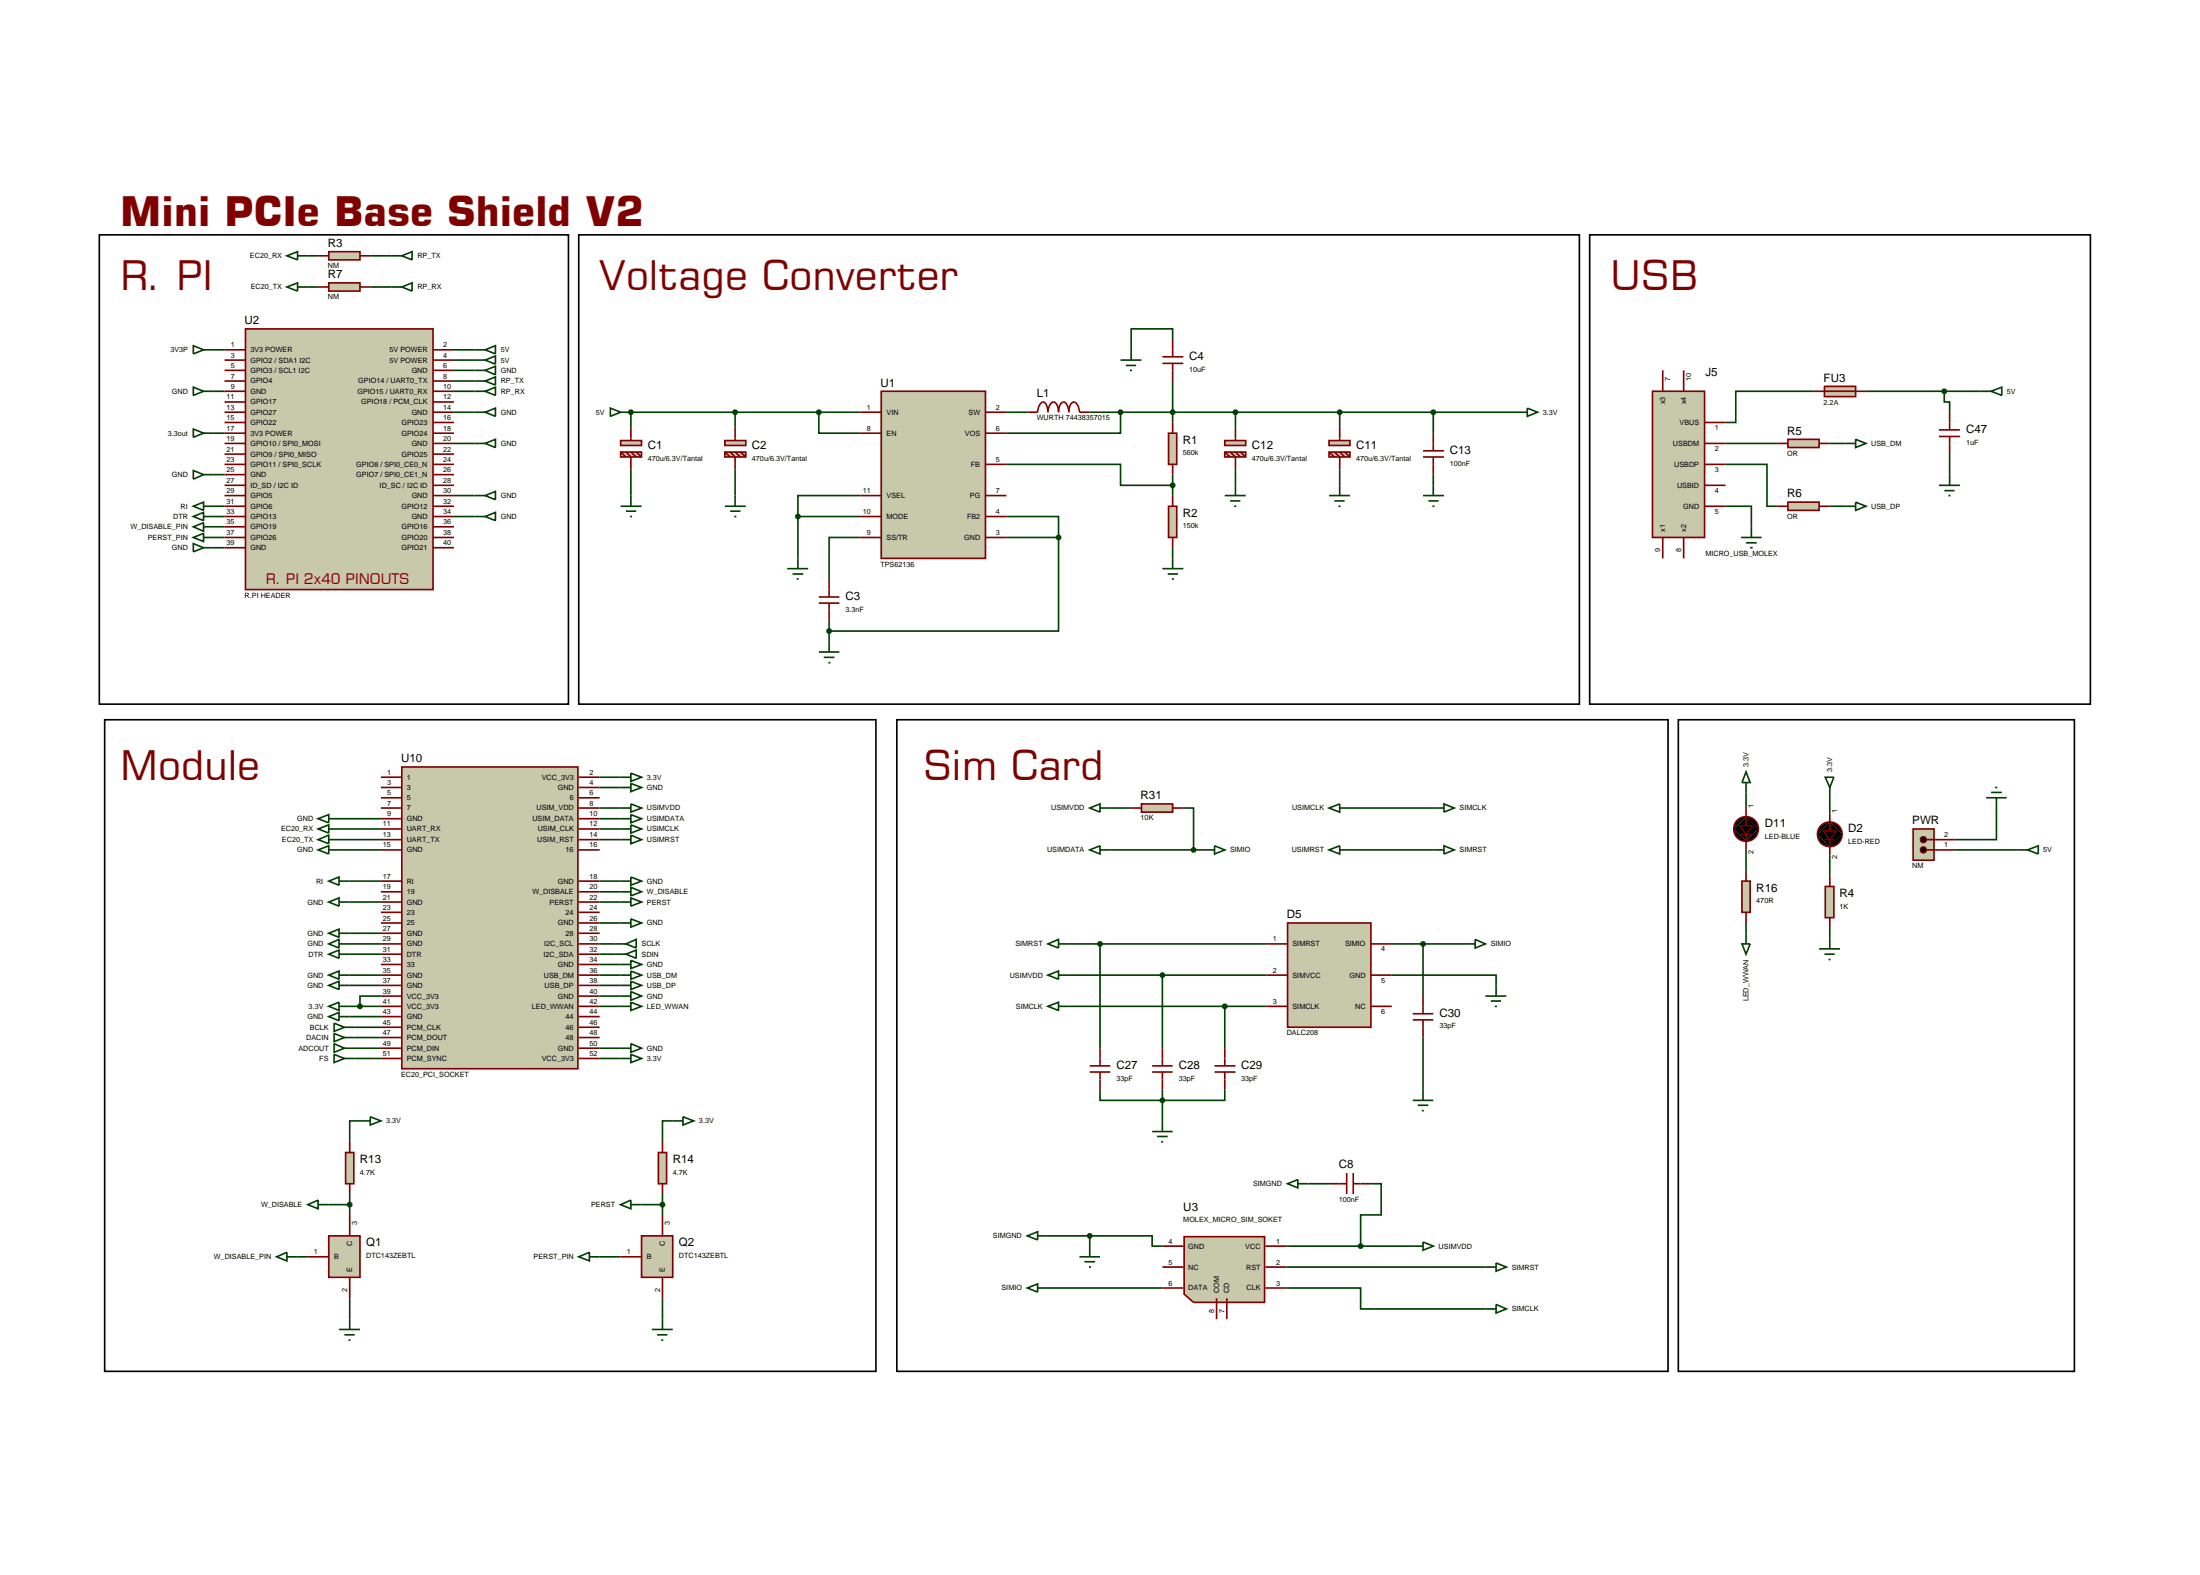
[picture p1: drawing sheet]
<svg xmlns="http://www.w3.org/2000/svg" width="536mm" height="384mm" viewBox="0 0 536 384" stroke-linecap="round" stroke-linejoin="round" font-family="sans-serif">
<g fill="none" stroke="#004000" stroke-width=".4">
<path d="M75 62.3h2.5M75 69.9h2.5M90.2 62.3h5.1M90.2 69.9h5.1M47.1 94.3l2.5 1-2.5 1zM49.6 95.3h5.1M52.1 85.2h2.6M110.6 85.2h7.6M110.6 87.7h7.6M110.6 90.2h7.6M110.6 92.8h7.6M110.6 95.3h7.6"/>
<path d="M118.2 85.2l2.5-1v2zM118.2 87.7l2.5-1v2zM118.2 90.2l2.5-1v2.1zM118.2 92.8l2.5-1v2zM118.2 95.3l2.5-1v2zM285.7 82.6v-2.5h-10.1v5.1M285.7 92.8v10.1M441.9 95.3h-19v7.6h-2.5M454.6 95.3h28M473.7 95.3v2.6h1.3v2.5M47.1 114.6l2.5 1-2.5 1.1zM47.1 104.5l2.5 1-2.5 1z"/>
<path d="M49.6 105.5h5.1M49.6 115.6h5.1M110.6 108h7.6M110.6 100.4h7.6M118.2 100.4l2.5-1v2zM118.2 108l2.5-1v2zM153.7 114.4v6.3M179.1 100.4v3.8M179.1 114.4v6.3M199.5 100.4v5.1h10.1M209.6 100.4h-55.9v3.8M245.2 113.1h27.8v5.1h12.7"/>
<path d="M245.2 100.4h5.1M265.5 100.4h104.1M273 100.4v5.1h-27.8M285.7 115.6v5.1M301 100.4v3.8M301 114.4v3.8M326.4 100.4v3.8M326.4 114.4v3.8M349.2 100.4v5.1M349.2 115.6v2.6M420.4 113.1h10.1v10.2h2.6M420.4 108h12.7"/>
<path d="M445.8 108h3.8M475 110.6v5M47.1 132.4l2.5 1-2.5 1zM49.6 133.4h5.1M52.1 123.3h2.6M52.1 125.8h2.6M52.1 128.3h2.6M52.1 130.9h2.6M110.6 120.7h7.6M110.6 125.8h7.6M118.2 120.7l2.5-1v2zM118.2 125.8l2.5-1v2z"/>
<path d="M194.4 125.8h15.2M194.4 125.8v10.2M209.6 120.7h-15.2v5.1M209.6 130.9h-7.6v10.1M245.2 125.8h12.7v5.1M245.2 130.9h12.7M257.9 130.9v22.8h-55.9M285.7 133.4v2.6M420.4 123.3h6.3v5M445.8 123.3h3.8M202 151.2v5.1M82.6 199.4h10.2"/>
<path d="M146.1 189.3h5.1M146.1 191.8h5.1M146.1 199.4h5.1M146.1 196.8h5.1M270.5 196.8h5.1M288.3 196.8h2.5v10.2M328.9 196.8h20.3M425.4 193v3.8M445.8 194.3v3.8M486.4 196.8v7.7h-10.2M82.6 207h10.2M82.6 201.9h10.2"/>
<path d="M82.6 204.5h10.2M85.2 219.7h7.6M85.2 214.6h7.6M146.1 219.7h5.1M146.1 214.6h5.1M146.1 201.9h5.1M146.1 204.5h5.1M146.1 217.2h5.1M270.5 207h22.9M328.9 207h20.3M425.4 207v5.1M445.8 208.3v5"/>
<path d="M476.2 207h15.3M85.2 227.3h7.6M85.2 229.9h7.6M85.2 237.5h7.6M85.2 232.4h7.6M146.1 229.9h3.8M146.1 237.5h5.1M146.1 224.8h5.1M146.1 234.9h5.1M146.1 232.4h3.8M260.4 229.9h48.2M260.4 237.5h48.2"/>
<path d="M268 229.9v25.4M283.2 237.5v17.8M339.1 237.5h25.4v2.5M339.1 229.9h17.8M346.7 229.9v12.7M425.4 224.8v2.5M445.8 226v2.6M85.2 240h7.6M85.2 247.6h7.6M85.2 245.1h7.6M86.4 255.3h6.4M86.4 257.8h6.4"/>
<path d="M86.4 252.7h6.4M86.4 250.2h6.4M92.8 242.6h-5.1v2.5M146.1 240h5.1M146.1 242.6h5.1M146.1 255.3h5.1M146.1 257.8h5.1M146.1 245.1h5.1M260.4 245.1h48.2M298.4 245.1v10.2M346.7 252.7v12.7M87.7 273h-2.5v5.1"/>
<path d="M163.9 273h-2.5v5.1M268 265.4v2.6h30.4v-2.6M283.2 265.4v7.6M80.1 293.4h5.1M85.2 290.8v5.1M156.3 293.4h5.1M161.4 290.8v5.1M318.8 288.3h5M334 288.3h2.5v7.6h-5v7.6M72.5 306.1h2.5M85.2 316.2v5.1M146.1 306.1h5.1"/>
<path d="M161.4 316.2v5.1M255.3 313.7h27.9M255.3 301h10.2M265.5 301h15.2v2.5h2.5M265.5 301v2.5M313.4 313.7h18.1v5.1h30.4M313.4 308.6h48.5M313.4 303.5h30.8"/>
</g>
<path d="M24.2 57.2h114.3v114.3h-114.3z" fill="none" stroke="#000" stroke-width=".4"/>
<path d="M466.1 201.9h5.1v7.6h-5.1z" fill="#c8c8aa" stroke="#800000" stroke-width=".4"/>
<path d="M469.4 207h6.8M469.4 204.5h6.8" fill="none" stroke="#800000" stroke-width=".4"/>
<g fill="#000" stroke="#800000" stroke-width=".4">
<path d="M468.1 206.5l.5-.2-.7 .7zM468.6 206.3a.68 .68 0 0 1 .7 .7zM468.6 207.7l.7-.7a.68 .68 0 0 1-.7 .7zM467.9 207l.7 .7a.68 .68 0 0 1-.7-.7z"/>
<path d="M468.1 204l.5-.2-.7 .7zM468.6 203.8a.68 .68 0 0 1 .7 .7zM469.3 204.5a.68 .68 0 0 1-.7 .7zM467.9 204.5l.7 .7a.68 .68 0 0 1-.7-.7z"/>
</g>
<path d="M468.6 206.3l.7 .7-.7 .7-.7-.7zM468.6 203.8l.7 .7-.7 .7-.7-.7z" fill="#000"/>
<path d="M483.9 194.3h5M485.1 193h2.6M486.1 191.8h.5M486.4 194.3v2.5M491.5 207h2.5M494 207l2.6-1v2z" fill="none" stroke="#004000" stroke-width=".4"/>
<path d="M387.3 57.2h122v114.3h-122z" fill="none" stroke="#000" stroke-width=".4"/>
<path d="M97.9 186.8h42.9v73.5h-42.9z" fill="#c8c8aa" stroke="#800000" stroke-width=".4"/>
<g fill="none" stroke="#800000" stroke-width=".4">
<path d="M92.8 189.3h5.1M92.8 191.8h5.1M92.8 194.3h5.1M92.8 196.8h5.1M92.8 199.4h5.1M141 189.3h5.1M141 191.8h5.1M141 194.3h5.1M141 196.8h5.1M141 199.4h5.1M92.8 201.9h5.1M92.8 204.5h5.1"/>
<path d="M92.8 207h5.1M92.8 214.6h5.1M92.8 217.2h5.1M92.8 219.7h5.1M141 201.9h5.1M141 204.5h5.1M141 207h5.1M141 214.6h5.1M141 217.2h5.1M141 219.7h5.1M92.8 222.2h5.1M92.8 224.8h5.1"/>
<path d="M92.8 227.3h5.1M92.8 229.9h5.1M92.8 232.4h5.1M92.8 234.9h5.1M92.8 237.5h5.1M141 222.2h5.1M141 224.8h5.1M141 227.3h5.1M141 229.9h5.1M141 232.4h5.1M141 234.9h5.1M141 237.5h5.1"/>
<path d="M92.8 240h5.1M92.8 242.6h5.1M92.8 245.1h5.1M92.8 247.6h5.1M92.8 250.2h5.1M92.8 252.7h5.1M92.8 255.3h5.1M92.8 257.8h5.1M141 240h5.1M141 242.6h5.1M141 245.1h5.1M141 247.6h5.1"/>
<path d="M141 250.2h5.1M141 252.7h5.1M141 255.3h5.1M141 257.8h5.1"/>
</g>
<g fill="none" stroke="#004000" stroke-width=".4">
<path d="M77.5 199.4l2.6-1v2zM80.1 199.4h2.5M151.2 189.3h2.5M151.2 191.8h2.5M153.7 188.3l2.6 1-2.6 1zM153.7 190.8l2.6 1-2.6 1zM77.5 207l2.6-1v2zM80.1 219.7l2.5-1v2zM80.1 207h2.5M82.6 219.7h2.6M151.2 214.6h2.5M153.7 213.6l2.6 1-2.6 1z"/>
<path d="M80.1 227.3l2.5-1v2zM80.1 229.9l2.5-1.1v2.1zM80.1 237.5l2.5-1v2zM82.6 227.3h2.6M82.6 229.9h2.6M82.6 237.5h2.6M151.2 224.8h2.5M151.2 234.9h2.5M153.7 223.8l2.6 1-2.6 1zM153.7 233.9l2.6 1-2.6 1zM80.1 240l2.5-1v2zM80.1 247.6l2.5-1v2z"/>
<path d="M80.1 245.1l2.5-1v2zM82.6 240h2.6M82.6 247.6h2.6M82.6 245.1h2.6M151.2 242.6h2.5M151.2 255.3h2.5M151.2 257.8h2.5M153.7 241.5l2.6 1.1-2.6 1zM153.7 254.2l2.6 1.1-2.6 1zM153.7 256.8l2.6 1-2.6 1z"/>
</g>
<path d="M87.4 244.7l.3-.1-.5 .5zM87.7 244.6l.4 .2 .1 .3zM87.7 245.6l.5-.5-.2 .4zM87.2 245.1l.5 .5-.4-.2z" fill="#004000" stroke="#004000" stroke-width=".4"/>
<path d="M87.7 244.6l.5 .5-.5 .5-.5-.5z" fill="#004000"/>
<g fill="none" stroke="#004000" stroke-width=".4">
<path d="M424.2 130.9h5M425.4 132.2h2.6M426.4 133.4h.6M426.7 128.3v2.6M77.5 201.9l2.6-1v2zM77.5 204.5l2.6-1.1v2.1zM80.1 214.6l2.5-1v2zM80.1 201.9h2.5M80.1 204.5h2.5M82.6 214.6h2.6M151.2 217.2h2.5M151.2 219.7h2.5"/>
<path d="M153.7 216.1l2.6 1.1-2.6 1zM153.7 218.7l2.6 1-2.6 1zM80.1 232.4l2.5-1v2zM82.6 232.4h2.6M151.2 237.5h2.5M153.7 236.5l2.6 1-2.6 1zM153.7 239l2.6 1-2.6 1zM151.2 240h2.5M151.2 245.1h2.5M153.7 244.1l2.6 1-2.6 1z"/>
</g>
<path d="M402.6 95.3h12.7v35.6h-12.7z" fill="#c8c8aa" stroke="#800000" stroke-width=".4"/>
<path d="M405.1 90.2v5.1M410.2 90.2v5.1M415.3 118.2h5.1M415.3 113.1h5.1M415.3 108h5.1M415.3 102.9h5.1M405.1 130.9v5.1M410.2 130.9v5.1M415.3 123.3h5.1" fill="none" stroke="#800000" stroke-width=".4"/>
<path d="M449.6 108h2.5M452.1 107l2.5 1-2.5 1zM449.6 123.3h2.5M452.1 122.3l2.5 1-2.5 1zM75 293.4l2.5-1.1v2.1zM77.5 293.4h2.6" fill="none" stroke="#004000" stroke-width=".4"/>
<path d="M84.2 280.7h2v7.6h-2z" fill="#c8c8aa" stroke="#800000" stroke-width=".4"/>
<path d="M85.2 278.1v2.6M85.2 288.3v2.5" fill="none" stroke="#800000" stroke-width=".4"/>
<path d="M87.7 273h2.5M90.2 272l2.6 1-2.6 1zM151.2 293.4l2.5-1.1v2.1zM153.7 293.4h2.6M67.4 306.1l2.5-1.1v2.1zM69.9 306.1h2.6M82.6 323.8h5.1M83.9 325.1h2.5M84.9 326.4h.5M85.2 321.3v2.5" fill="none" stroke="#004000" stroke-width=".4"/>
<path d="M160.4 280.7h2v7.6h-2z" fill="#c8c8aa" stroke="#800000" stroke-width=".4"/>
<path d="M425.4 196.8v4.3M425.4 203.2v3.8M161.4 278.1v2.6M161.4 288.3v2.5" fill="none" stroke="#800000" stroke-width=".4"/>
<g fill="none" stroke="#004000" stroke-width=".4">
<path d="M47.1 128.3l2.5-1v2.1zM47.1 130.9l2.5-1v2zM47.1 123.3l2.5-1v2zM47.1 125.8l2.5-1v2zM49.6 128.3h2.5M49.6 130.9h2.5M49.6 123.3h2.5M49.6 125.8h2.5M424.4 229.9h2l-1 2.5zM425.4 227.3v2.6M163.9 273h2.5M166.4 272l2.6 1-2.6 1z"/>
<path d="M141 306.1l2.6-1.1v2.1zM143.6 306.1h2.5"/>
</g>
<path d="M423.5 199.5l1.2-.5 .7-.1-3 3a2.97 2.97 0 0 1 1.1-2.4zM425.4 198.9a2.95 2.95 0 0 1 3 3zM425.4 204.9l3-3a2.95 2.95 0 0 1-3 3zM422.4 201.9l3 3a2.95 2.95 0 0 1-3-3z" fill="#000" stroke="#800000" stroke-width=".4"/>
<path d="M422.4 201.9l3-3 3 3-3 3z" fill="#000"/>
<path d="M424.2 203.2h2.5" fill="none" stroke="#800000" stroke-width=".3"/>
<path d="M423.9 201.1h3.1l-1.6 2.1z" fill="#000" stroke="#800000" stroke-width=".3"/>
<path d="M424.4 214.6h2v7.6h-2z" fill="#c8c8aa" stroke="#800000" stroke-width=".4"/>
<path d="M425.4 212.1v2.5M425.4 222.2v2.6" fill="none" stroke="#800000" stroke-width=".4"/>
<g fill="none" stroke="#004000" stroke-width=".4">
<path d="M482.6 95.3h2.5M485.1 95.3l2.6-1v2zM444.7 189.3h2.1l-1 2.5zM445.8 191.8v2.5M149.9 229.9h2.6M149.9 232.4h2.6M152.5 229.9l2.5-1.1v2.1zM152.5 232.4l2.5-1v2zM81.4 254.2l2.5 1.1-2.5 1zM81.4 251.7l2.5 1-2.5 1zM81.4 256.8l2.5 1-2.5 1zM81.4 249.2l2.5 1-2.5 1z"/>
<path d="M83.9 255.3h2.5M83.9 252.7h2.5M83.9 257.8h2.5M83.9 250.2h2.5"/>
</g>
<path d="M444.5 94.1h7.6v2.5h-7.6z" fill="#c8c8aa" stroke="#800000" stroke-width=".4"/>
<path d="M441.9 95.3h12.7M472.4 104.7h5.1M472.4 106.3h5.1M475 100.4v4.3M475 106.3v4.3M445.8 198.1v4.3M445.8 204.5v3.8" fill="none" stroke="#800000" stroke-width=".4"/>
<path d="M443.9 200.8l1.2-.5 .7-.1-3 3a2.97 2.97 0 0 1 1.1-2.4zM445.8 200.2a2.95 2.95 0 0 1 3 3zM448.8 203.2a2.95 2.95 0 0 1-3 3zM442.8 203.2l3 3a2.95 2.95 0 0 1-3-3z" fill="#000" stroke="#800000" stroke-width=".4"/>
<path d="M442.8 203.2l3-3 3 3-3 3z" fill="#000"/>
<path d="M444.5 204.5h2.5" fill="none" stroke="#800000" stroke-width=".3"/>
<path d="M444.2 202.4h3.1l-1.5 2.1z" fill="#000" stroke="#800000" stroke-width=".3"/>
<path d="M443.2 231.1h5.1M444.5 232.4h2.5M445.5 233.7h.5M445.8 228.6v2.5" fill="none" stroke="#004000" stroke-width=".4"/>
<path d="M444.7 215.9h2.1v7.6h-2.1z" fill="#c8c8aa" stroke="#800000" stroke-width=".4"/>
<path d="M445.8 213.3v2.6M445.8 223.5v2.5" fill="none" stroke="#800000" stroke-width=".4"/>
<path d="M425.4 188l1 2.6h-2zM425.4 190.6v2.4" fill="none" stroke="#004000" stroke-width=".4"/>
<path d="M25.5 175.3h187.9v158.7h-187.9z" fill="none" stroke="#000" stroke-width=".4"/>
<path d="M435.6 107h7.6v2h-7.6z" fill="#c8c8aa" stroke="#800000" stroke-width=".4"/>
<path d="M433.1 108h2.5M443.2 108h2.6" fill="none" stroke="#800000" stroke-width=".4"/>
<path d="M435.6 122.3h7.6v2h-7.6z" fill="#c8c8aa" stroke="#800000" stroke-width=".4"/>
<path d="M433.1 123.3h2.5M443.2 123.3h2.6" fill="none" stroke="#800000" stroke-width=".4"/>
<path d="M158.8 323.8h5.1M160.1 325.1h2.5M161.1 326.4h.5M161.4 321.3v2.5" fill="none" stroke="#004000" stroke-width=".4"/>
<path d="M313.7 224.8h20.3v25.4h-20.3z" fill="#c8c8aa" stroke="#800000" stroke-width=".4"/>
<g fill="none" stroke="#800000" stroke-width=".4">
<path d="M308.6 229.9h5.1M308.6 237.5h5.1M334 229.9h5.1M334 237.5h5.1M265.5 259.6h5M268 255.3v4.3M280.7 259.6h5M283.2 255.3v4.3M295.9 259.6h5.1M298.4 255.3v4.3M308.6 245.1h5.1M334 245.1h5.1"/>
<path d="M265.5 261.1h5M268 261.1v4.3M280.7 261.1h5M283.2 261.1v4.3M295.9 261.1h5.1M298.4 261.1v4.3"/>
</g>
<path d="M255.3 229.9l2.6-1.1v2.1zM255.3 237.5l2.6-1v2zM257.9 229.9h2.5M257.9 237.5h2.5M356.9 229.9h2.5M359.4 228.8l2.5 1.1-2.5 1zM255.3 245.1l2.6-1v2zM257.9 245.1h2.5M361.9 242.6h5.1M363.2 243.8h2.5M364.2 245.1h.5M364.5 240v2.6" fill="none" stroke="#004000" stroke-width=".4"/>
<path d="M267.6 229.6l.4-.2-.5 .5zM268 229.4l.4 .2 .1 .3zM268.5 229.9l-.1 .3-.4 .2zM267.5 229.9l.5 .5-.4-.2z" fill="#004000" stroke="#004000" stroke-width=".4"/>
<path d="M267.5 229.9l.5-.5 .5 .5-.5 .5z" fill="#004000"/>
<path d="M282.8 237.2l.4-.2-.5 .5zM283.2 237l.4 .2 .1 .3zM283.7 237.5l-.1 .3-.4 .2zM282.7 237.5l.5 .5-.4-.2z" fill="#004000" stroke="#004000" stroke-width=".4"/>
<path d="M282.7 237.5l.5-.5 .5 .5-.5 .5z" fill="#004000"/>
<path d="M298.1 244.7l.3-.1-.5 .5zM298.4 244.6l.4 .2 .1 .3zM298.4 245.6l.5-.5-.2 .4zM297.9 245.1l.5 .5-.4-.2z" fill="#004000" stroke="#004000" stroke-width=".4"/>
<path d="M298.4 244.6l.5 .5-.5 .5-.5-.5z" fill="#004000"/>
<path d="M280.7 275.6h5M281.9 276.8h2.6M282.9 278.1h.5M283.2 273v2.6" fill="none" stroke="#004000" stroke-width=".4"/>
<path d="M282.8 267.7l.4-.2-.5 .5zM283.2 267.5l.4 .2 .1 .3zM283.2 268.5l.5-.5-.1 .3zM282.7 268l.5 .5-.3-.1z" fill="#004000" stroke="#004000" stroke-width=".4"/>
<path d="M282.7 268l.5-.5 .5 .5-.5 .5z" fill="#004000"/>
<path d="M344.2 268h5M345.4 269.2h2.6M346.4 270.5h.5M346.7 265.4v2.6" fill="none" stroke="#004000" stroke-width=".4"/>
<path d="M344.2 246.9h5M344.2 248.4h5M346.7 242.6v4.3M346.7 248.4v4.3" fill="none" stroke="#800000" stroke-width=".4"/>
<path d="M346.3 229.6l.4-.2-.5 .5zM346.7 229.4l.4 .2 .1 .3zM346.7 230.4l.5-.5-.1 .3zM346.2 229.9l.5 .5-.3-.1z" fill="#004000" stroke="#004000" stroke-width=".4"/>
<path d="M346.2 229.9l.5-.5 .5 .5-.5 .5z" fill="#004000"/>
<g fill="none" stroke="#004000" stroke-width=".4">
<path d="M151.2 196.8h2.5M151.2 199.4h2.5M153.7 195.8l2.6 1-2.6 1zM153.7 198.4l2.6 1-2.6 1zM323.8 196.8l2.6-1v2zM326.4 196.8h2.5M349.2 196.8h2.6M351.8 195.8l2.5 1-2.5 1zM151.2 201.9h2.5M151.2 204.5h2.5M153.7 200.9l2.6 1-2.6 1zM153.7 203.4l2.6 1.1-2.6 1z"/>
<path d="M265.5 207l2.5-1v2zM268 207h2.5M293.4 207h2.5M295.9 206l2.5 1-2.5 1zM323.8 207l2.6-1v2zM326.4 207h2.5M349.2 207h2.6M351.8 206l2.5 1-2.5 1z"/>
</g>
<path d="M278.1 195.8h7.6v2h-7.6z" fill="#c8c8aa" stroke="#800000" stroke-width=".4"/>
<path d="M275.6 196.8h2.5M285.7 196.8h2.6M323.8 288.3h4.3M328.1 285.7v5.1M329.7 285.7v5.1M329.7 288.3h4.3" fill="none" stroke="#800000" stroke-width=".4"/>
<path d="M47.1 84.2l2.5 1-2.5 1zM49.6 85.2h2.5M265.5 196.8l2.5-1v2zM268 196.8h2.5M250.3 313.7l2.5-1v2zM252.8 313.7h2.5M361.9 318.8h2.6M361.9 308.6h2.6M364.5 317.7l2.5 1.1-2.5 1zM364.5 307.6l2.5 1-2.5 1z" fill="none" stroke="#004000" stroke-width=".4"/>
<path d="M288.5 301.2h19.6v16h-17.3l-2.3-2z" fill="#c8c8aa" stroke="#800000" stroke-width=".4"/>
<path d="M283.2 313.7h5.1M283.2 308.6h5.1M283.2 303.5h5.1M296.4 316.2v5.1M298.9 316.2v5.1M308.3 313.7h5.1M308.3 308.6h5.1M308.3 303.5h5.1" fill="none" stroke="#800000" stroke-width=".4"/>
<path d="M313.7 288.3l2.5-1v2zM316.2 288.3h2.6M250.3 301l2.5-1v2zM252.8 301h2.5M263 306.1h5M264.2 307.3h2.6M265.3 308.6h.5M265.5 303.5v2.6" fill="none" stroke="#004000" stroke-width=".4"/>
<path d="M59.8 80.1h45.7v63.5h-45.7z" fill="#c8c8aa" stroke="#800000" stroke-width=".4"/>
<g fill="none" stroke="#800000" stroke-width=".4">
<path d="M54.7 85.2h5.1M54.7 87.7h5.1M54.7 90.2h5.1M54.7 92.8h5.1M54.7 95.3h5.1M54.7 97.9h5.1M105.5 85.2h5.1M105.5 87.7h5.1M105.5 90.2h5.1M105.5 92.8h5.1M105.5 95.3h5.1M105.5 97.9h5.1"/>
<path d="M54.7 102.9h5.1M54.7 100.4h5.1M54.7 105.5h5.1M54.7 108h5.1M54.7 110.6h5.1M54.7 113.1h5.1M54.7 115.6h5.1M54.7 118.2h5.1M105.5 102.9h5.1M105.5 100.4h5.1M105.5 105.5h5.1M105.5 108h5.1"/>
<path d="M105.5 110.6h5.1M105.5 113.1h5.1M105.5 115.6h5.1M105.5 118.2h5.1M54.7 120.7h5.1M54.7 123.3h5.1M54.7 125.8h5.1M54.7 128.3h5.1M54.7 130.9h5.1M54.7 133.4h5.1M105.5 120.7h5.1M105.5 123.3h5.1"/>
<path d="M105.5 125.8h5.1M105.5 128.3h5.1M105.5 130.9h5.1M105.5 133.4h5.1"/>
</g>
<path d="M214.7 95.3h25.4v40.7h-25.4z" fill="#c8c8aa" stroke="#800000" stroke-width=".4"/>
<path d="M209.6 100.4h5.1M209.6 105.5h5.1M240.1 100.4h5.1M240.1 105.5h5.1M240.1 113.1h5.1M209.6 120.7h5.1M209.6 125.8h5.1M209.6 130.9h5.1M240.1 120.7h5.1M240.1 125.8h5.1M240.1 130.9h5.1" fill="none" stroke="#800000" stroke-width=".4"/>
<g fill="#c8c8aa" stroke="#800000" stroke-width=".4">
<path d="M176.6 107.3h5.1v1.2h-5.1z"/>
<path d="M176.6 110.1h5.1v1.2h-5.1z"/>
</g>
<path d="M176.6 110.1l1.3 1.2M177.9 110.1l1.2 1.2v3.1M179.1 104.2v3.1M179.1 110.1l1.3 1.2M180.4 110.1l1.3 1.2" fill="none" stroke="#800000" stroke-width=".4"/>
<g fill="#c8c8aa" stroke="#800000" stroke-width=".4">
<path d="M151.2 107.3h5.1v1.2h-5.1z"/>
<path d="M151.2 110.1h5.1v1.2h-5.1z"/>
</g>
<path d="M151.2 110.1l1.3 1.2M152.5 110.1l1.2 1.2v3.1M153.7 104.2v3.1M153.7 110.1l1.3 1.2M155 110.1l1.3 1.2" fill="none" stroke="#800000" stroke-width=".4"/>
<path d="M148.7 99.4l2.5 1-2.5 1zM151.2 100.4h2.5" fill="none" stroke="#004000" stroke-width=".4"/>
<path d="M153.4 100l.3-.1-.5 .5zM153.7 99.9l.3 .1 .2 .4zM154.2 100.4l-.1 .3-.4 .2zM153.2 100.4l.5 .5-.4-.2z" fill="#004000" stroke="#004000" stroke-width=".4"/>
<path d="M153.7 99.9l.5 .5-.5 .5-.5-.5z" fill="#004000"/>
<path d="M178.8 100l.3-.1-.5 .5zM179.1 99.9l.3 .1 .2 .4zM179.6 100.4l-.1 .3-.4 .2zM178.6 100.4l.5 .5-.4-.2z" fill="#004000" stroke="#004000" stroke-width=".4"/>
<path d="M179.1 99.9l.5 .5-.5 .5-.5-.5z" fill="#004000"/>
<path d="M199.1 100.1l.4-.2-.5 .5zM199.5 99.9l.4 .2 .1 .3zM200 100.4l-.1 .3-.4 .2zM199 100.4l.5 .5-.3-.1z" fill="#004000" stroke="#004000" stroke-width=".4"/>
<path d="M199 100.4l.5-.5 .5 .5-.5 .5z" fill="#004000"/>
<path d="M250.3 100.4h2.5a2.6 2.6 0 0 1 1.3-2.5 2.28 2.28 0 0 1 1.2 2.5 2.6 2.6 0 0 1 1.3-2.5 2.2 2.2 0 0 1 1.3 2.5 2.2 2.2 0 0 1 1.3-2.5 2.58 2.58 0 0 1 1.2 2.5 2.2 2.2 0 0 1 1.3-2.5 2.6 2.6 0 0 1 1.3 2.5h2.5" fill="none" stroke="#800000" stroke-width=".4"/>
<path d="M284.7 105.5h2v7.6h-2z" fill="#c8c8aa" stroke="#800000" stroke-width=".4"/>
<path d="M285.7 102.9v2.6M285.7 113.1v2.5" fill="none" stroke="#800000" stroke-width=".4"/>
<path d="M284.7 123.3h2v7.6h-2z" fill="#c8c8aa" stroke="#800000" stroke-width=".4"/>
<path d="M285.7 120.7v2.6M285.7 130.9v2.5" fill="none" stroke="#800000" stroke-width=".4"/>
<path d="M283.2 138.5h5.1M284.5 139.8h2.5M285.7 136v2.5M285.5 141h.5" fill="none" stroke="#004000" stroke-width=".4"/>
<path d="M285.4 117.8l.3-.1-.5 .5zM285.7 117.7l.3 .1 .2 .4zM285.7 118.7l.5-.5-.2 .4zM285.2 118.2l.5 .5-.4-.2z" fill="#004000" stroke="#004000" stroke-width=".4"/>
<path d="M285.2 118.2l.5-.5 .5 .5-.5 .5z" fill="#004000"/>
<path d="M272.7 100l.3-.1-.5 .5zM273 99.9l.3 .1 .2 .4zM273 100.9l.5-.5-.2 .4zM272.5 100.4l.5 .5-.4-.2z" fill="#004000" stroke="#004000" stroke-width=".4"/>
<path d="M273 99.9l.5 .5-.5 .5-.5-.5z" fill="#004000"/>
<path d="M151.2 123.3h5.1M152.5 124.5h2.5M153.5 125.8h.5M153.7 120.7v2.6M176.6 123.3h5.1M177.9 124.5h2.5M178.9 125.8h.5M179.1 120.7v2.6M191.8 138.5h5.1M193.1 139.8h2.6M194.4 136v2.5M194.1 141h.5" fill="none" stroke="#004000" stroke-width=".4"/>
<path d="M194.1 125.4l.3-.1-.5 .5zM194.4 125.3l.3 .1 .2 .4zM194.9 125.8l-.2 .4-.3 .1zM193.9 125.8l.5 .5-.4-.2z" fill="#004000" stroke="#004000" stroke-width=".4"/>
<path d="M194.4 125.3l.5 .5-.5 .5-.5-.5z" fill="#004000"/>
<g fill="#c8c8aa" stroke="#800000" stroke-width=".4">
<path d="M323.8 107.3h5.1v1.2h-5.1z"/>
<path d="M323.8 110.1h5.1v1.2h-5.1z"/>
</g>
<path d="M323.8 110.1l1.3 1.2M325.1 110.1l1.3 1.2v3.1M326.4 104.2v3.1M326.4 110.1l1.2 1.2M327.6 110.1l1.3 1.2" fill="none" stroke="#800000" stroke-width=".4"/>
<g fill="#c8c8aa" stroke="#800000" stroke-width=".4">
<path d="M298.4 107.3h5.1v1.2h-5.1z"/>
<path d="M298.4 110.1h5.1v1.2h-5.1z"/>
</g>
<path d="M298.4 110.1l1.3 1.2M299.7 110.1l1.3 1.2v3.1M301 104.2v3.1M301 110.1l1.2 1.2M302.2 110.1l1.3 1.2" fill="none" stroke="#800000" stroke-width=".4"/>
<path d="M285.4 100l.3-.1-.5 .5zM285.7 99.9l.3 .1 .2 .4zM285.7 100.9l.5-.5-.2 .4zM285.2 100.4l.5 .5-.4-.2z" fill="#004000" stroke="#004000" stroke-width=".4"/>
<path d="M285.7 99.9l.5 .5-.5 .5-.5-.5z" fill="#004000"/>
<path d="M300.6 100.1l.4-.2-.5 .5zM301 99.9l.3 .1 .2 .4zM301.5 100.4l-.1 .3-.4 .2zM300.5 100.4l.5 .5-.4-.2z" fill="#004000" stroke="#004000" stroke-width=".4"/>
<path d="M300.5 100.4l.5-.5 .5 .5-.5 .5z" fill="#004000"/>
<path d="M372.1 99.4l2.5 1-2.5 1zM369.6 100.4h2.5" fill="none" stroke="#004000" stroke-width=".4"/>
<path d="M326 100.1l.4-.2-.5 .5zM326.4 99.9l.3 .1 .2 .4zM326.9 100.4l-.1 .3-.4 .2zM325.9 100.4l.5 .5-.4-.2z" fill="#004000" stroke="#004000" stroke-width=".4"/>
<path d="M325.9 100.4l.5-.5 .5 .5-.5 .5z" fill="#004000"/>
<path d="M301 118.2v2.5M326.4 118.2v2.5M298.4 120.7h5.1M299.7 122h2.5M300.7 123.3h.5M323.8 120.7h5.1M325.1 122h2.5M326.1 123.3h.5" fill="none" stroke="#004000" stroke-width=".4"/>
<path d="M141 57.2h243.8v114.3h-243.8z" fill="none" stroke="#000" stroke-width=".4"/>
<path d="M346.7 109.8h5.1M346.7 111.3h5.1M349.2 105.5v4.3M349.2 111.3v4.3" fill="none" stroke="#800000" stroke-width=".4"/>
<path d="M348.9 100l.3-.1-.5 .5zM349.2 99.9l.3 .1 .2 .4zM349.2 100.9l.5-.5-.2 .4zM348.7 100.4l.5 .5-.4-.2z" fill="#004000" stroke="#004000" stroke-width=".4"/>
<path d="M349.2 99.9l.5 .5-.5 .5-.5-.5z" fill="#004000"/>
<path d="M349.2 118.2v2.5M346.7 120.7h5.1M348 122h2.5M349 123.3h.5" fill="none" stroke="#004000" stroke-width=".4"/>
<path d="M473.4 94.9l.3-.1-.5 .5zM473.7 94.8l.4 .2 .1 .3zM474.2 95.3l-.1 .3-.4 .2zM473.2 95.3l.5 .5-.3-.1z" fill="#004000" stroke="#004000" stroke-width=".4"/>
<path d="M473.7 94.8l.5 .5-.5 .5-.5-.5z" fill="#004000"/>
<path d="M472.4 118.2h5.1M473.7 119.5h2.5M475 115.6v2.6M474.7 120.7h.5" fill="none" stroke="#004000" stroke-width=".4"/>
<path d="M218.5 175.3h187.9v158.7h-187.9z" fill="none" stroke="#000" stroke-width=".4"/>
<path d="M156.3 301h7.6v10.1h-7.6z" fill="#c8c8aa" stroke="#800000" stroke-width=".4"/>
<path d="M161.4 295.9v5.1M151.2 306.1h5.1M161.4 311.1v5.1" fill="none" stroke="#800000" stroke-width=".4"/>
<path d="M161 293.1l.4-.2-.5 .5zM161.4 292.9l.4 .2 .1 .3zM161.9 293.4l-.2 .4-.3 .1zM160.9 293.4l.5 .5-.3-.1z" fill="#004000" stroke="#004000" stroke-width=".4"/>
<path d="M160.9 293.4l.5-.5 .5 .5-.5 .5z" fill="#004000"/>
<path d="M80.1 301h7.6v10.1h-7.6z" fill="#c8c8aa" stroke="#800000" stroke-width=".4"/>
<path d="M85.2 295.9v5.1M75 306.1h5.1M85.2 311.1v5.1" fill="none" stroke="#800000" stroke-width=".4"/>
<path d="M84.8 293.1l.4-.2-.5 .5zM85.2 292.9l.4 .2 .1 .3zM85.2 293.9l.5-.5-.2 .4zM84.7 293.4l.5 .5-.3-.1z" fill="#004000" stroke="#004000" stroke-width=".4"/>
<path d="M84.7 293.4l.5-.5 .5 .5-.5 .5z" fill="#004000"/>
<path d="M265.2 300.6l.3-.1-.5 .5zM265.5 300.5l.3 .1 .2 .4zM266 301l-.1 .3-.4 .2zM265 301l.5 .5-.4-.2z" fill="#004000" stroke="#004000" stroke-width=".4"/>
<path d="M265.5 300.5l.5 .5-.5 .5-.5-.5z" fill="#004000"/>
<path d="M408.9 175.3h96.5v158.7h-96.5z" fill="none" stroke="#000" stroke-width=".4"/>
<path d="M344.2 303.5h2.5M346.7 302.5l2.5 1-2.5 1z" fill="none" stroke="#004000" stroke-width=".4"/>
<path d="M331.1 303.2l.4-.2-.5 .5zM331.5 303l.4 .2 .1 .3zM332 303.5l-.1 .3-.4 .2zM331 303.5l.5 .5-.4-.2z" fill="#004000" stroke="#004000" stroke-width=".4"/>
<path d="M331.5 303l.5 .5-.5 .5-.5-.5z" fill="#004000"/>
<path d="M283.2 86.9h5.1M283.2 88.5h5.1M285.7 82.6v4.3M285.7 88.5v4.3M199.5 145.4h5M199.5 146.9h5M202 141v4.4M202 146.9v4.3" fill="none" stroke="#800000" stroke-width=".4"/>
<path d="M273 87.7h5.1M274.3 89h2.5M275.3 90.2h.5M275.6 85.2v2.5M199.5 158.8h5M202 156.3v2.5M200.7 160.1h2.6M201.8 161.4h.5" fill="none" stroke="#004000" stroke-width=".4"/>
<path d="M290.5 206.6l.3-.1-.5 .5zM290.8 206.5l.4 .2 .1 .3zM291.3 207l-.1 .3-.4 .2zM290.3 207l.5 .5-.4-.2z" fill="#004000" stroke="#004000" stroke-width=".4"/>
<path d="M290.8 206.5l.5 .5-.5 .5-.5-.5z" fill="#004000"/>
<path d="M201.7 153.3l.3-.1-.5 .5zM202 153.2l.3 .1 .2 .4zM202 154.2l.5-.5-.2 .4zM201.5 153.7l.5 .5-.3-.1z" fill="#004000" stroke="#004000" stroke-width=".4"/>
<path d="M201.5 153.7l.5-.5 .5 .5-.5 .5z" fill="#004000"/>
<path d="M257.5 130.6l.4-.2-.5 .5zM257.9 130.4l.3 .1 .2 .4zM258.4 130.9l-.2 .4-.3 .1zM257.4 130.9l.5 .5-.3-.1z" fill="#004000" stroke="#004000" stroke-width=".4"/>
<path d="M257.4 130.9l.5-.5 .5 .5-.5 .5z" fill="#004000"/>
<path d="M69.9 62.3l2.6-1v2zM72.5 62.3h2.5M95.3 62.3h2.6M97.9 62.3l2.5-1v2z" fill="none" stroke="#004000" stroke-width=".4"/>
<path d="M80.1 61.3h7.6v2h-7.6z" fill="#c8c8aa" stroke="#800000" stroke-width=".4"/>
<path d="M77.5 62.3h2.6M87.7 62.3h2.5" fill="none" stroke="#800000" stroke-width=".4"/>
<path d="M69.9 69.9l2.6-1v2zM72.5 69.9h2.5M95.3 69.9h2.6M97.9 69.9l2.5-1v2z" fill="none" stroke="#004000" stroke-width=".4"/>
<path d="M80.1 68.9h7.6v2h-7.6z" fill="#c8c8aa" stroke="#800000" stroke-width=".4"/>
<path d="M77.5 69.9h2.6M87.7 69.9h2.5" fill="none" stroke="#800000" stroke-width=".4"/>
<g font-size="9.9" fill="#800000">
<text x="29.3" y="55.2">Mini PCIe Base Shield V2</text>
<text x="29.3" y="70.7">R. PI</text>
<text x="146.1" y="70.7">Voltage Converter</text>
<text x="392.4" y="70.7">USB</text>
<text x="29.3" y="190">Module</text>
<text x="224.9" y="190">Sim Card</text>
</g>
<text font-size="3.5" fill="#800000" x="64.8" y="142.3">R. PI 2x40 PINOUTS</text>
<g font-size="2.8">
<text x="79.9" y="60.2">R3</text>
<text x="79.9" y="67.8">R7</text>
<text x="59.6" y="79">U2</text>
<text x="289.7" y="87.8">C4</text>
<text x="214.5" y="94.2">U1</text>
<text x="415.5" y="91.7">J5</text>
<text x="444.3" y="93">FU3</text>
<text x="252.6" y="96.8">L1</text>
<text x="435.4" y="105.9">R5</text>
<text x="479" y="105.5">C47</text>
<text x="157.8" y="109.4">C1</text>
<text x="183.2" y="109.4">C2</text>
<text x="288.2" y="108.1">R1</text>
<text x="305" y="109.4">C12</text>
<text x="330.4" y="109.4">C11</text>
<text x="353.2" y="110.6">C13</text>
<text x="288.2" y="125.9">R2</text>
<text x="435.4" y="121.2">R6</text>
<text x="206" y="146.2">C3</text>
<text x="97.7" y="185.7">U10</text>
<text x="277.9" y="194.7">R31</text>
<text x="430" y="201.5">D11</text>
<text x="450.3" y="202.7">D2</text>
<text x="465.9" y="200.8">PWR</text>
<text x="427.9" y="217.2">R16</text>
<text x="448.2" y="218.5">R4</text>
<text x="313.5" y="223.7">D5</text>
<text x="350.7" y="247.7">C30</text>
<text x="272" y="260.4">C27</text>
<text x="287.2" y="260.4">C28</text>
<text x="302.4" y="260.4">C29</text>
<text x="87.7" y="283.2">R13</text>
<text x="163.9" y="283.2">R14</text>
<text x="326.2" y="284.6">C8</text>
<text x="288.3" y="294.9">U3</text>
<text x="89.2" y="303.6">Q1</text>
<text x="165.4" y="303.6">Q2</text>
</g>
<g font-size="1.8">
<text x="60.9" y="62.9">EC20_RX</text>
<text x="79.9" y="65.3">NM</text>
<text x="101.7" y="62.9">RP_TX</text>
<text x="61.1" y="70.5">EC20_TX</text>
<text x="101.7" y="70.5">RP_RX</text>
<text x="79.9" y="72.9">NM</text>
<text x="41.5" y="85.8">3V3P</text>
<text x="56.2" y="84.6">1</text>
<text x="56.2" y="87.1">3</text>
<text x="56.2" y="89.6">5</text>
<text x="61" y="85.8">3V3 POWER</text>
<text x="61" y="88.3">GPIO2 / SDA1 I2C</text>
<text x="94.9" y="85.8">5V POWER</text>
<text x="94.9" y="88.3">5V POWER</text>
<text x="108" y="84.6">2</text>
<text x="108" y="87.1">4</text>
<text x="108" y="89.6">6</text>
<text x="122" y="85.8">5V</text>
<text x="122" y="88.3">5V</text>
<text x="41.9" y="95.9">GND</text>
<text x="56.2" y="92.2">7</text>
<text x="56.2" y="94.7">9</text>
<text x="61" y="90.8">GPIO3 / SCL1 I2C</text>
<text x="61" y="93.4">GPIO4</text>
<text x="61" y="95.9">GND</text>
<text x="87.1" y="95.9">GPIO15 / UART0_RX</text>
<text x="87.3" y="93.4">GPIO14 / UART0_TX</text>
<text x="100.3" y="90.8">GND</text>
<text x="108" y="92.2">8</text>
<text x="108" y="94.7">10</text>
<text x="122" y="90.8">GND</text>
<text x="122" y="93.4">RP_TX</text>
<text x="122" y="95.9">RP_RX</text>
<text x="289.7" y="90.6">10uF</text>
<text x="406.9" y="92.8" transform="rotate(-90 406.9 92.8)">7</text>
<text x="412" y="92.8" transform="rotate(-90 412 92.8)">10</text>
<text x="488.9" y="95.9">5V</text>
<text x="55.2" y="97.3">11</text>
<text x="55.2" y="99.8">13</text>
<text x="61" y="98.5">GPIO17</text>
<text x="61" y="101">GPIO27</text>
<text x="88" y="98.5">GPIO18 / PCM_CLK</text>
<text x="100.3" y="101">GND</text>
<text x="108" y="97.3">12</text>
<text x="108" y="99.8">14</text>
<text x="122" y="101">GND</text>
<text x="145.2" y="101">5V</text>
<text x="211.2" y="99.8">1</text>
<text x="216" y="101">VIN</text>
<text x="236" y="101">SW</text>
<text x="242.6" y="99.8">2</text>
<text x="375.9" y="101">3.3V</text>
<text x="405.7" y="98.5" transform="rotate(-90 405.7 98.5)">x3</text>
<text x="410.8" y="98.5" transform="rotate(-90 410.8 98.5)">x4</text>
<text x="444.3" y="98.6">2.2A</text>
<text x="40.9" y="106.1">3.3out</text>
<text x="55.2" y="102.3">15</text>
<text x="55.2" y="104.9">17</text>
<text x="55.2" y="107.4">19</text>
<text x="61" y="103.5">GPIO22</text>
<text x="61" y="106.1">3V3 POWER</text>
<text x="97.8" y="103.5">GPIO23</text>
<text x="97.8" y="106.1">GPIO24</text>
<text x="108" y="102.3">16</text>
<text x="108" y="104.9">18</text>
<text x="108" y="107.4">20</text>
<text x="211.2" y="104.9">8</text>
<text x="216" y="106.1">EN</text>
<text x="235.1" y="106.1">VOS</text>
<text x="242.6" y="104.9">6</text>
<text x="252.6" y="102.4">WURTH 74438357015</text>
<text x="409.2" y="103.5">VBUS</text>
<text x="417.8" y="104.7">1</text>
<text x="55.2" y="110">21</text>
<text x="55.2" y="112.5">23</text>
<text x="61" y="108.6">GPIO10 / SPI0_MOSI</text>
<text x="61" y="111.2">GPIO9 / SPI0_MISO</text>
<text x="61" y="113.7">GPIO11 / SPI0_SCLK</text>
<text x="86.8" y="113.7">GPIO8 / SPI0_CE0_N</text>
<text x="97.8" y="111.2">GPIO25</text>
<text x="100.3" y="108.6">GND</text>
<text x="108" y="110">22</text>
<text x="108" y="112.5">24</text>
<text x="122" y="108.6">GND</text>
<text x="157.8" y="112.2">470u/6.3V/Tantal</text>
<text x="183.2" y="112.2">470u/6.3V/Tantal</text>
<text x="236.5" y="113.7">FB</text>
<text x="242.6" y="112.5">5</text>
<text x="288.2" y="110.9">560k</text>
<text x="305" y="112.2">470u/6.3V/Tantal</text>
<text x="330.4" y="112.2">470u/6.3V/Tantal</text>
<text x="353.2" y="113.4">100nF</text>
<text x="407.6" y="108.6">USBDM</text>
<text x="407.9" y="113.7">USBDP</text>
<text x="417.8" y="109.8">2</text>
<text x="435.4" y="111">OR</text>
<text x="455.9" y="108.6">USB_DM</text>
<text x="479" y="108.4">1uF</text>
<text x="41.9" y="116.2">GND</text>
<text x="55.2" y="115">25</text>
<text x="55.2" y="117.6">27</text>
<text x="61" y="116.2">GND</text>
<text x="61" y="118.8">ID_SD / I2C ID</text>
<text x="86.8" y="116.2">GPIO7 / SPI0_CE1_N</text>
<text x="92.5" y="118.8">ID_SC / I2C ID</text>
<text x="108" y="115">26</text>
<text x="108" y="117.6">28</text>
<text x="408.6" y="118.8">USBID</text>
<text x="417.8" y="120">4</text>
<text x="417.8" y="114.9">3</text>
<text x="44" y="123.9">RI</text>
<text x="55.2" y="120.1">29</text>
<text x="55.2" y="122.7">31</text>
<text x="55.2" y="125.2">33</text>
<text x="61" y="121.3">GPIO5</text>
<text x="61" y="123.9">GPIO6</text>
<text x="97.8" y="123.9">GPIO12</text>
<text x="100.3" y="121.3">GND</text>
<text x="108" y="120.1">30</text>
<text x="108" y="122.7">32</text>
<text x="108" y="125.2">34</text>
<text x="122" y="121.3">GND</text>
<text x="210.2" y="120.1">11</text>
<text x="210.2" y="125.2">10</text>
<text x="216" y="121.3">VSEL</text>
<text x="236.3" y="121.3">PG</text>
<text x="242.6" y="120.1">7</text>
<text x="242.6" y="125.2">4</text>
<text x="410.1" y="123.9">GND</text>
<text x="417.8" y="125.1">5</text>
<text x="455.9" y="123.9">USB_DP</text>
<text x="31.8" y="128.9">W_DISABLE_PIN</text>
<text x="36" y="131.5">PERST_PIN</text>
<text x="42.2" y="126.4">DTR</text>
<text x="55.2" y="127.7">35</text>
<text x="55.2" y="130.3">37</text>
<text x="61" y="126.4">GPIO13</text>
<text x="61" y="128.9">GPIO19</text>
<text x="61" y="131.5">GPIO26</text>
<text x="97.8" y="128.9">GPIO16</text>
<text x="97.8" y="131.5">GPIO20</text>
<text x="100.3" y="126.4">GND</text>
<text x="108" y="127.7">36</text>
<text x="108" y="130.3">38</text>
<text x="122" y="126.4">GND</text>
<text x="211.2" y="130.3">9</text>
<text x="216" y="126.4">MODE</text>
<text x="216" y="131.5">SS/TR</text>
<text x="234.9" y="131.5">GND</text>
<text x="235.6" y="126.4">FB2</text>
<text x="242.6" y="130.3">3</text>
<text x="288.2" y="128.7">150k</text>
<text x="405.7" y="129.6" transform="rotate(-90 405.7 129.6)">x1</text>
<text x="410.8" y="129.6" transform="rotate(-90 410.8 129.6)">x2</text>
<text x="435.4" y="126.3">OR</text>
<text x="41.9" y="134">GND</text>
<text x="55.2" y="132.8">39</text>
<text x="61" y="134">GND</text>
<text x="97.8" y="134">GPIO21</text>
<text x="108" y="132.8">40</text>
<text x="214.5" y="138">TPS62136</text>
<text x="404.5" y="134.4" transform="rotate(-90 404.5 134.4)">9</text>
<text x="409.6" y="134.4" transform="rotate(-90 409.6 134.4)">8</text>
<text x="415.5" y="135.4">MICRO_USB_MOLEX</text>
<text x="59.6" y="145.6">R.PI HEADER</text>
<text x="206" y="149">3.3nF</text>
<text x="94.3" y="188.7">1</text>
<text x="94.3" y="191.2">3</text>
<text x="99.1" y="189.9">1</text>
<text x="132" y="189.9">VCC_3V3</text>
<text x="143.6" y="188.7">2</text>
<text x="143.6" y="191.2">4</text>
<text x="157.6" y="189.9">3.3V</text>
<text x="426" y="186.8" transform="rotate(-90 426 186.8)">3.3V</text>
<text x="446.4" y="188" transform="rotate(-90 446.4 188)">3.3V</text>
<text x="94.3" y="193.7">5</text>
<text x="94.3" y="196.2">7</text>
<text x="99.1" y="192.4">3</text>
<text x="99.1" y="194.9">5</text>
<text x="99.1" y="197.4">7</text>
<text x="130.7" y="197.4">USIM_VDD</text>
<text x="135.9" y="192.4">GND</text>
<text x="138.8" y="194.9">6</text>
<text x="143.6" y="193.7">6</text>
<text x="143.6" y="196.2">8</text>
<text x="157.6" y="192.4">GND</text>
<text x="157.6" y="197.4">USIMVDD</text>
<text x="256.1" y="197.4">USIMVDD</text>
<text x="314.8" y="197.4">USIMCLK</text>
<text x="355.6" y="197.4">SIMCLK</text>
<text x="427.2" y="196.8" transform="rotate(-90 427.2 196.8)">1</text>
<text x="68.5" y="202.5">EC20_RX</text>
<text x="72.4" y="200">GND</text>
<text x="93.3" y="201.3">11</text>
<text x="93.3" y="203.9">13</text>
<text x="94.3" y="198.8">9</text>
<text x="99.1" y="200">GND</text>
<text x="99.1" y="202.5">UART_RX</text>
<text x="129.7" y="200">USIM_DATA</text>
<text x="131" y="202.5">USIM_CLK</text>
<text x="143.6" y="198.8">10</text>
<text x="143.6" y="201.3">12</text>
<text x="143.6" y="203.9">14</text>
<text x="157.6" y="200">USIMDATA</text>
<text x="157.6" y="202.5">USIMCLK</text>
<text x="277.9" y="199.8">10K</text>
<text x="447.6" y="198.1" transform="rotate(-90 447.6 198.1)">1</text>
<text x="473.7" y="203.9">2</text>
<text x="68.7" y="205.1">EC20_TX</text>
<text x="72.4" y="207.6">GND</text>
<text x="93.3" y="206.4">15</text>
<text x="99.1" y="205.1">UART_TX</text>
<text x="99.1" y="207.6">GND</text>
<text x="130.9" y="205.1">USIM_RST</text>
<text x="137.8" y="207.6">16</text>
<text x="143.6" y="206.4">16</text>
<text x="157.6" y="205.1">USIMRST</text>
<text x="255.1" y="207.6">USIMDATA</text>
<text x="299.7" y="207.6">SIMIO</text>
<text x="314.7" y="207.6">USIMRST</text>
<text x="355.6" y="207.6">SIMRST</text>
<text x="427.2" y="208" transform="rotate(-90 427.2 208)">2</text>
<text x="430" y="204.3">LED-BLUE</text>
<text x="447.6" y="209.3" transform="rotate(-90 447.6 209.3)">2</text>
<text x="450.3" y="205.5">LED-RED</text>
<text x="473.7" y="206.4">1</text>
<text x="497.8" y="207.6">5V</text>
<text x="77" y="215.2">RI</text>
<text x="93.3" y="214">17</text>
<text x="99.1" y="215.2">RI</text>
<text x="135.9" y="215.2">GND</text>
<text x="143.6" y="214">18</text>
<text x="157.6" y="215.2">GND</text>
<text x="465.9" y="211.5">NM</text>
<text x="74.9" y="220.3">GND</text>
<text x="93.3" y="216.6">19</text>
<text x="93.3" y="219.1">21</text>
<text x="93.3" y="221.6">23</text>
<text x="99.1" y="217.8">19</text>
<text x="99.1" y="220.3">GND</text>
<text x="129.7" y="217.8">W_DISBALE</text>
<text x="133.9" y="220.3">PERST</text>
<text x="143.6" y="216.6">20</text>
<text x="143.6" y="219.1">22</text>
<text x="143.6" y="221.6">24</text>
<text x="157.6" y="217.8">W_DISABLE</text>
<text x="157.6" y="220.3">PERST</text>
<text x="427.9" y="220">470R</text>
<text x="448.2" y="221.3">1K</text>
<text x="74.9" y="227.9">GND</text>
<text x="93.3" y="224.2">25</text>
<text x="93.3" y="226.7">27</text>
<text x="99.1" y="222.8">23</text>
<text x="99.1" y="225.4">25</text>
<text x="99.1" y="227.9">GND</text>
<text x="135.9" y="225.4">GND</text>
<text x="137.8" y="222.8">24</text>
<text x="137.8" y="227.9">28</text>
<text x="143.6" y="224.2">26</text>
<text x="143.6" y="226.7">28</text>
<text x="157.6" y="225.4">GND</text>
<text x="74.9" y="230.5">GND</text>
<text x="75.2" y="233">DTR</text>
<text x="93.3" y="229.3">29</text>
<text x="93.3" y="231.8">31</text>
<text x="99.1" y="230.5">GND</text>
<text x="99.1" y="233">DTR</text>
<text x="132.4" y="233">I2C_SDA</text>
<text x="132.6" y="230.5">I2C_SCL</text>
<text x="143.6" y="229.3">30</text>
<text x="143.6" y="231.8">32</text>
<text x="156.3" y="230.5">SCLK</text>
<text x="156.3" y="233">SDIN</text>
<text x="247.4" y="230.5">SIMRST</text>
<text x="310.1" y="229.3">1</text>
<text x="314.9" y="230.5">SIMRST</text>
<text x="327.7" y="230.5">SIMIO</text>
<text x="336.5" y="231.7">4</text>
<text x="363.2" y="230.5">SIMIO</text>
<text x="74.9" y="238.1">GND</text>
<text x="93.3" y="234.3">33</text>
<text x="93.3" y="236.9">35</text>
<text x="93.3" y="239.4">37</text>
<text x="99.1" y="235.5">33</text>
<text x="99.1" y="238.1">GND</text>
<text x="132.5" y="238.1">USB_DM</text>
<text x="135.9" y="235.5">GND</text>
<text x="143.6" y="234.3">34</text>
<text x="143.6" y="236.9">36</text>
<text x="143.6" y="239.4">38</text>
<text x="157.6" y="235.5">GND</text>
<text x="157.6" y="238.1">USB_DM</text>
<text x="246" y="238.1">USIMVDD</text>
<text x="310.1" y="236.9">2</text>
<text x="314.9" y="238.1">SIMVCC</text>
<text x="328.8" y="238.1">GND</text>
<text x="336.5" y="239.3">5</text>
<text x="74.9" y="240.6">GND</text>
<text x="75.2" y="245.7">3.3V</text>
<text x="93.3" y="242">39</text>
<text x="93.3" y="244.5">41</text>
<text x="99.1" y="240.6">GND</text>
<text x="99.1" y="243.2">VCC_3V3</text>
<text x="99.1" y="245.7">VCC_3V3</text>
<text x="129.6" y="245.7">LED_WWAN</text>
<text x="132.7" y="240.6">USB_DP</text>
<text x="135.9" y="243.2">GND</text>
<text x="143.6" y="242">40</text>
<text x="143.6" y="244.5">42</text>
<text x="157.6" y="243.2">GND</text>
<text x="157.6" y="240.6">USB_DP</text>
<text x="157.6" y="245.7">LED_WWAN</text>
<text x="247.5" y="245.7">SIMCLK</text>
<text x="310.1" y="244.5">3</text>
<text x="314.9" y="245.7">SIMCLK</text>
<text x="330.2" y="245.7">NC</text>
<text x="426" y="243.9" transform="rotate(-90 426 243.9)">LED_WWAN</text>
<text x="74.9" y="248.2">GND</text>
<text x="75.5" y="250.8">BCLK</text>
<text x="93.3" y="247">43</text>
<text x="93.3" y="249.6">45</text>
<text x="99.1" y="248.2">GND</text>
<text x="99.1" y="250.8">PCM_CLK</text>
<text x="137.8" y="248.2">44</text>
<text x="137.8" y="250.8">46</text>
<text x="143.6" y="247">44</text>
<text x="143.6" y="249.6">46</text>
<text x="336.5" y="246.9">6</text>
<text x="350.7" y="250.5">33pF</text>
<text x="72.7" y="255.9">ADCOUT</text>
<text x="74.6" y="253.3">DACIN</text>
<text x="93.3" y="252.1">47</text>
<text x="93.3" y="254.7">49</text>
<text x="93.3" y="257.2">51</text>
<text x="99.1" y="253.3">PCM_DOUT</text>
<text x="99.1" y="255.9">PCM_DIN</text>
<text x="135.9" y="255.9">GND</text>
<text x="137.8" y="253.3">48</text>
<text x="143.6" y="252.1">48</text>
<text x="143.6" y="254.7">50</text>
<text x="143.6" y="257.2">52</text>
<text x="157.6" y="255.9">GND</text>
<text x="313.5" y="252.2">DALC208</text>
<text x="77.8" y="258.4">FS</text>
<text x="97.7" y="262.3">EC20_PCI_SOCKET</text>
<text x="99.1" y="258.4">PCM_SYNC</text>
<text x="132" y="258.4">VCC_3V3</text>
<text x="157.6" y="258.4">3.3V</text>
<text x="272" y="263.2">33pF</text>
<text x="287.2" y="263.2">33pF</text>
<text x="302.4" y="263.2">33pF</text>
<text x="94.1" y="273.6">3.3V</text>
<text x="170.3" y="273.6">3.3V</text>
<text x="87.7" y="286.1">4.7K</text>
<text x="163.9" y="286.1">4.7K</text>
<text x="63.6" y="294">W_DISABLE</text>
<text x="144" y="294">PERST</text>
<text x="305.3" y="288.9">SIMGND</text>
<text x="326.2" y="292.8">100nF</text>
<text x="87" y="298.4" transform="rotate(-90 87 298.4)">3</text>
<text x="163.2" y="298.4" transform="rotate(-90 163.2 298.4)">3</text>
<text x="288.3" y="297.7">MOLEX_MICRO_SIM_SOKET</text>
<text x="76.5" y="305.5">1</text>
<text x="85.8" y="303.5" transform="rotate(-90 85.8 303.5)">C</text>
<text x="152.7" y="305.5">1</text>
<text x="162" y="303.5" transform="rotate(-90 162 303.5)">C</text>
<text x="241.9" y="301.6">SIMGND</text>
<text x="284.7" y="302.9">4</text>
<text x="289.5" y="304.1">GND</text>
<text x="303.4" y="304.1">VCC</text>
<text x="310.9" y="302.9">1</text>
<text x="350.5" y="304.1">USIMVDD</text>
<text x="52.1" y="306.7">W_DISABLE_PIN</text>
<text x="81.4" y="306.7">B</text>
<text x="85.8" y="309.9" transform="rotate(-90 85.8 309.9)">E</text>
<text x="89.2" y="306.4">DTC143ZEBTL</text>
<text x="130" y="306.7">PERST_PIN</text>
<text x="157.6" y="306.7">B</text>
<text x="162" y="309.9" transform="rotate(-90 162 309.9)">E</text>
<text x="165.4" y="306.4">DTC143ZEBTL</text>
<text x="284.7" y="308">5</text>
<text x="289.5" y="309.2">NC</text>
<text x="303.6" y="309.2">RST</text>
<text x="310.9" y="308">2</text>
<text x="368.3" y="309.2">SIMRST</text>
<text x="84.6" y="314.7" transform="rotate(-90 84.6 314.7)">2</text>
<text x="160.8" y="314.7" transform="rotate(-90 160.8 314.7)">2</text>
<text x="244" y="314.3">SIMIO</text>
<text x="284.7" y="313.1">6</text>
<text x="289.5" y="314.3">DATA</text>
<text x="297" y="314.9" transform="rotate(-90 297 314.9)">COM</text>
<text x="299.5" y="314.9" transform="rotate(-90 299.5 314.9)">CD</text>
<text x="303.7" y="314.3">CLK</text>
<text x="310.9" y="313.1">3</text>
<text x="295.8" y="319.8" transform="rotate(-90 295.8 319.8)">8</text>
<text x="298.3" y="319.8" transform="rotate(-90 298.3 319.8)">7</text>
<text x="368.3" y="319.4">SIMCLK</text>
</g>
</svg>
